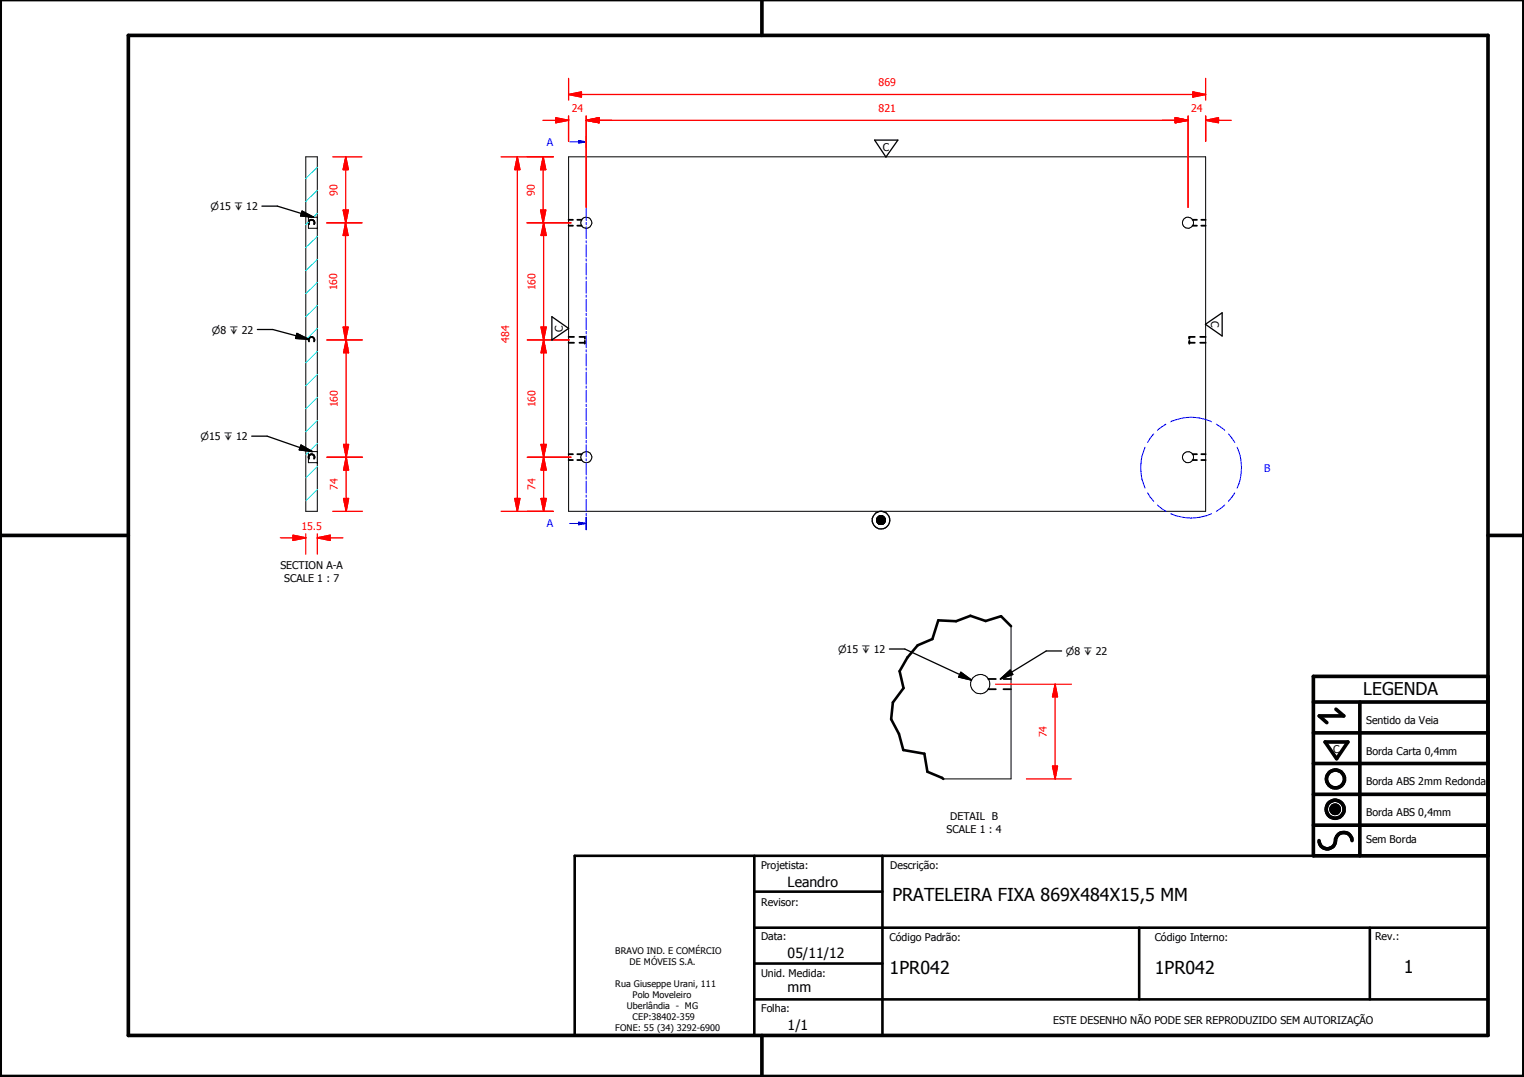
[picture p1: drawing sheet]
<svg xmlns="http://www.w3.org/2000/svg" width="297mm" height="210mm" viewBox="0 0 297 210" stroke-linecap="round" stroke-linejoin="round" font-family="sans-serif">
<g fill="none" stroke="#000" stroke-width=".35">
<path d="M60.2 43.7a.57 .57 0 0 1 .5-.9 .57 .57 0 0 1 .5 .9M110.8 42.8h.9M110.8 44h.9M112.5 42.8h.9M112.5 44h.9M232.4 42.8h.9M232.4 44h.9M234.1 42.8h.9M234.1 44h.9M60.2 66.5a.58 .58 0 0 1 .5-.8 .58 .58 0 0 1 .5 .8M110.8 65.7h1.1M110.8 66.8h1.1"/>
<path d="M112.9 65.7h1.1v.3M114 66.4v.4h-1.1M231.8 66.4v.4h1.1M232.9 65.7h-1.1v.3M233.9 65.7h1.1M233.9 66.8h1.1M60.2 89.4a.58 .58 0 0 1 .5-.9 .58 .58 0 0 1 .5 .9M110.8 88.5h.9M110.8 89.7h.9M112.5 88.5h.9M112.5 89.7h.9M232.4 88.5h.9"/>
<path d="M232.4 89.7h.9M234.1 88.5h.9M234.1 89.7h.9M192.6 132.3h1.5M192.6 134.3h1.5M195.6 132.3h1.5M195.6 134.3h1.5"/>
</g>
<g fill="#000">
<circle cx="114" cy="66.8" r=".18"/>
<circle cx="231.8" cy="66.8" r=".18"/>
</g>
<g fill="none" stroke="#000" stroke-width=".19">
<path d="M59.6 30.6h2.2v69.1h-2.2zM110.8 30.6h124.2v69.1h-124.2zM61.8 42.3h-1.7v2.2h1.7M61.8 90.2h.1M61.8 88h-1.7v2.2h1.7M170.9 101.3l1.6 .1zM170.9 101.4l1.6 .1zM170.9 101.5l1.6 .1zM170.9 101.6h1.6zM170.9 101.6l1.6 .1zM170.9 101.2l1.6 .1h-1.6zM170.9 101.2h1.6v.1z"/>
<path d="M170.9 101.1l1.6 .1zM170.9 101.7h1.6zM170.9 101.7l1.5 .1zM170.9 101l1.6 .1h-1.6zM170.9 101h1.6v.1zM171 101.8h1.4zM171 101.8l1.4 .1zM171 100.9l1.5 .1zM171 100.9h1.4zM171 101.9h1.4zM171 101.9h1.3zM171.1 101.9h1.2z"/>
<path d="M171.1 101.9l1.2 .1zM171.1 100.8l1.3 .1h-1.4zM171.1 100.8l1.3 .1zM171.2 102h1.1zM171.2 102l1 .1zM171.2 100.8h1.1zM171.2 102.1h1zM171.2 102.1h.9zM171.2 100.7l1.1 .1h-1.1zM171.2 100.7l1.1 .1zM171.3 102.1h.8zM171.3 102.1l.7 .1z"/>
<path d="M171.3 100.6l.9 .1zM171.3 100.6h.8zM171.4 102.2h.6zM171.4 100.6h.7zM171.4 102.2h.5zM171.4 100.5l.6 .1h-.6zM171.4 100.5l.6 .1zM171.4 100.5h.6zM171.5 102.2h.4zM171.5 102.2h.3zM171.5 100.5h.5zM171.5 100.5h.4z"/>
<path d="M171.6 102.2h.2zM171.6 100.5h.3zM171.6 100.5h.2zM197.1 122v29.8h-13.2M259.4 157.6l1.6 .1zM259.4 157.7l1.6 .1zM259.4 157.8l1.6 .1zM259.4 157.9h1.6v.1zM259.4 157.9l1.6 .1h-1.5zM259.4 157.6h1.6zM259.5 158h1.5zM259.5 158l1.4 .1z"/>
<path d="M259.5 157.5l1.5 .1zM259.5 158.1h1.4zM259.5 157.4l1.5 .1zM259.5 158.1l1.4 .1zM259.5 157.3l1.4 .1zM259.6 158.2h1.3zM259.6 158.2h1.2zM259.6 157.2l1.3 .1zM259.6 158.2l1.2 .1zM259.6 157.2h1.3zM259.7 158.3h1.1zM259.7 158.3l1 .1z"/>
<path d="M259.7 157.1l1.1 .1zM259.7 157.1h1.1zM259.8 158.4h.9zM259.8 158.4h.8zM259.8 157.1h1zM259.8 157.1h.9zM259.8 158.4l.8 .1zM259.8 157l.9 .1zM259.8 157h.8zM259.9 158.5h.7zM259.9 158.5h.6zM259.9 157h.7z"/>
<path d="M260 158.5h.5zM260 158.5h.4zM260 157h.6zM260.1 158.5h.3zM260.1 158.5h.2zM260.1 156.9l.4 .1zM260.1 156.9h.3zM260.1 156.9h.2z"/>
<circle cx="114.3" cy="43.4" r="1.08"/>
<circle cx="231.5" cy="43.4" r="1.08"/>
<circle cx="114.3" cy="89.1" r="1.07"/>
<circle cx="231.6" cy="89.1" r="1.07"/>
<circle cx="191" cy="133.3" r="1.89"/>
</g>
<path d="M197.1 122l-2-1.9-3 .9-3-1-2.8 1.1-3.4-.2-1.2 3.6-2.8 1.3-2 2.3-1.6 2.7 .8 3.3-2.1 2.8-.3 3.3 1.5 2.8 .9 3.2 4.1 .7 .6 3.5 3.1 1.4M112 166.8h178v35h-178zM147 173.8h25M147 166.8v35M172 166.8v35M147 194.8h143M147 180.8h143M147 187.8h25M222 180.8v14M267 180.8v14" fill="none" stroke="#000" stroke-width=".51"/>
<g fill="#000">
<path d="M170.9 101.2l1.6 .1h-1.6zM170.9 101.2h1.6v.1zM170.9 101.1l1.6 .1zM170.9 101l1.6 .1h-1.6zM170.9 101h1.6v.1zM171 100.9l1.5 .1zM171 100.9h1.4zM171.1 100.8l1.3 .1h-1.4zM171.1 100.8l1.3 .1zM171.2 100.8h1.1zM171.2 100.7l1.1 .1h-1.1zM171.2 100.7l1.1 .1z"/>
<path d="M171.3 100.6l.9 .1zM171.3 100.6h.8zM171.4 100.6h.7zM171.4 100.5l.6 .1h-.6zM171.4 100.5l.6 .1zM171.4 100.5h.6zM171.5 100.5h.5zM171.5 100.5h.4zM171.6 100.5h.3zM171.6 100.5h.2zM171.5 102.2h.3zM171.6 102.2h.2z"/>
<path d="M171.4 102.2h.5zM171.5 102.2h.4zM171.4 102.2h.6zM171.3 102.1l.7 .1zM171.2 102.1h.9zM171.3 102.1h.8zM171.2 102l1 .1zM171.2 102.1h1zM171.1 101.9l1.2 .1zM171.2 102h1.1zM171 101.9h1.3zM171.1 101.9h1.2z"/>
<path d="M171 101.8l1.4 .1zM171 101.9h1.4zM170.9 101.7l1.5 .1zM171 101.8h1.4zM170.9 101.6h1.6zM170.9 101.6l1.6 .1zM170.9 101.7h1.6zM170.9 101.3l1.6 .1zM170.9 101.4l1.6 .1zM170.9 101.5l1.6 .1zM259.4 157.6h1.6zM259.5 157.5l1.5 .1z"/>
<path d="M259.5 157.4l1.5 .1zM259.5 157.3l1.4 .1zM259.6 157.2l1.3 .1zM259.6 157.2h1.3zM259.7 157.1l1.1 .1zM259.7 157.1h1.1zM259.8 157.1h1zM259.8 157.1h.9zM259.8 157l.9 .1zM259.8 157h.8zM259.9 157h.7zM260 157h.6z"/>
<path d="M260.1 156.9l.4 .1zM260.1 156.9h.3zM260.1 156.9h.2zM260.1 158.5h.2zM260 158.5h.4zM260.1 158.5h.3zM259.9 158.5h.6zM260 158.5h.5zM259.8 158.4l.8 .1zM259.9 158.5h.7zM259.8 158.4h.8zM259.7 158.3l1 .1z"/>
<path d="M259.8 158.4h.9zM259.6 158.2l1.2 .1zM259.7 158.3h1.1zM259.6 158.2h1.2zM259.5 158.1l1.4 .1zM259.6 158.2h1.3zM259.5 158l1.4 .1zM259.5 158.1h1.4zM259.4 157.9l1.6 .1h-1.5zM259.5 158h1.5zM259.4 157.6l1.6 .1zM259.4 157.7l1.6 .1z"/>
<path d="M259.4 157.8l1.6 .1zM259.4 157.9h1.6v.1z"/>
</g>
<g fill="none" stroke="#000" stroke-width=".71">
<path d="M148.5 0v6.9M297 -.1v209.9h-297v-209.9M25 6.9h265v194.9h-265zM0 104.4h25M290 104.4h7M256 136.8h34M260.4 138.2l1.5 1.3h-4.8l1.5 1.3M265 136.8v30M290 131.8h-34v35h34M256 154.8h34M256 148.8h34M256 142.8h34"/>
<path d="M258.3 144.6h4.4l-2.2 3.3zM256 160.8h34M257.1 163.8a1.62 1.62 0 0 0 1.8 1.6 1.62 1.62 0 0 0 1.4-1.9 1.63 1.63 0 0 1 1.7-1.2 1.63 1.63 0 0 1 1.5 1.5M148.5 201.8v8"/>
<circle cx="260.2" cy="157.7" r="1.76"/>
<circle cx="260.2" cy="157.7" r=".82"/>
<circle cx="260.3" cy="151.8" r="1.76"/>
</g>
<g fill="none" stroke="#00f" stroke-width=".19">
<path d="M112.8 27.6h1.5M114.3 26.5v2.3M114.3 29.2v.4M114.3 30v2.3M114.3 32.7v.5M114.3 33.6v2.3M114.3 36.3v.4M114.3 37.1v2.3M114.3 39.8v.5M114.3 40.6v2.4M114.3 43.3v.5M114.3 44.2v2.3"/>
<path d="M114.3 46.9v.4M114.3 47.7v2.4M114.3 50.5v.4M114.3 51.3v2.3M114.3 54v.4M114.3 54.8v2.3M114.3 57.5v.5M114.3 58.3v2.4M114.3 61v.5M114.3 61.9v2.3M114.3 64.6v.5M114.3 65.4v2.4"/>
<path d="M114.3 68.2v.4M114.3 69v2.3M114.3 71.7v.4M114.3 72.5v2.4M114.3 75.2v.5M114.3 76.1v2.3M114.3 78.8v.4M114.3 79.6v2.4M114.3 82.3v.5M114.3 83.1v2.4M114.3 85.9v.4M114.3 86.7v2.3"/>
<path d="M114.3 89.4v.4M114.3 90.2v2.3M114.3 92.9v.5M114.3 93.8v2.3M114.3 96.5v.4M114.3 97.3v2.4M114.3 100v.5M114.3 100.8v2.4"/>
</g>
<path d="M114.3 26.5v2.3M114.3 100.8v2.4" fill="none" stroke="#00f" stroke-width=".3"/>
<path d="M112.8 27.4l1.5 .2-1.5 .3z" fill="#00f"/>
<path d="M111 27.6h1.8M112.8 27.4l1.5 .2-1.5 .3zM112.8 102h1.5" fill="none" stroke="#00f" stroke-width=".19"/>
<path d="M112.8 101.8l1.5 .2-1.5 .3z" fill="#00f"/>
<g fill="none" stroke="#00f" stroke-width=".19">
<path d="M223.2 87.2a9.8 9.8 0 0 0 0 7.9M223.7 96.1l1.2 1.6M224.9 84.6l-1.2 1.6M225.6 98.4l1.6 1.3M227.2 82.7l-1.6 1.2M228.2 82.2a9.4 9.4 0 0 1 7.9 0M237.1 82.7l1.6 1.2M238.7 98.4l-1.6 1.3M239.4 84.6l1.3 1.6M240.7 96.1l-1.3 1.6M241.1 87.2a9.8 9.8 0 0 1 0 7.9M111 102h1.8"/>
<path d="M112.8 101.8l1.5 .2-1.5 .3zM228.2 100.1a9.8 9.8 0 0 0 7.9 0"/>
</g>
<g fill="none" stroke="#0ff" stroke-width=".19">
<path d="M61.8 37.1l-2.2 2.2M61.8 32.6l-2.2 2.2M60.1 43.3l-.5 .5M61.8 59.5l-2.2 2.2M61.8 55l-2.2 2.2M61.8 50.5l-2.2 2.2M61.8 46.1l-2.2 2.2M61.8 41.6l-.8 .7M61.8 77.5l-2.2 2.2M61.8 73l-2.2 2.2M61.8 68.5l-2.2 2.2M61.8 64l-2.2 2.2"/>
<path d="M60.1 88.2l-.5 .4M61.8 95.4l-2.2 2.2M61.8 90.9l-2.2 2.2M61.8 86.4l-1.6 1.6M61.8 82l-2.2 2.2"/>
</g>
<path d="M108.3 23.5h2.5" fill="none" stroke="#f00" stroke-width=".25"/>
<path d="M108.3 22.9l2.5 .6-2.5 .4z" fill="#f00"/>
<path d="M108.3 22.9l2.5 .6-2.5 .4zM114.3 23.5h2.5" fill="none" stroke="#f00" stroke-width=".25"/>
<path d="M114.3 23.5l2.5-.6v1z" fill="#f00"/>
<path d="M105.8 23.5h2.5M110.8 22.6v5M114.3 23.5l2.5-.6v1zM114.3 23.5h5M114.3 22.6v17.8" fill="none" stroke="#f00" stroke-width=".25"/>
<path d="M114.3 23.5l2.5-.6v1z" fill="#f00"/>
<path d="M114.3 23.5l2.5-.6v1zM229.1 23.5h2.5" fill="none" stroke="#f00" stroke-width=".25"/>
<path d="M229.1 22.9l2.5 .6-2.5 .4z" fill="#f00"/>
<path d="M114.3 22.6v17.8M116.8 23.5h114.8M229.1 22.9l2.5 .6-2.5 .4zM231.6 22.6v17.8" fill="none" stroke="#f00" stroke-width=".25"/>
<path d="M229.1 22.9l2.5 .6-2.5 .4z" fill="#f00"/>
<path d="M229.1 22.9l2.5 .6-2.5 .4zM235 23.5h2.5" fill="none" stroke="#f00" stroke-width=".25"/>
<path d="M235 23.5l2.5-.6v1z" fill="#f00"/>
<path d="M110.8 18.4h2.5M226.5 23.5h2.6M231.6 22.6v17.8M235 23.5l2.5-.6v1zM235 22.6v5M237.5 23.5h2.5" fill="none" stroke="#f00" stroke-width=".25"/>
<path d="M110.8 18.4l2.5-.5v1z" fill="#f00"/>
<path d="M110.8 18.4l2.5-.5v1zM232.5 18.4h2.5" fill="none" stroke="#f00" stroke-width=".25"/>
<path d="M232.5 17.9l2.5 .5-2.5 .5z" fill="#f00"/>
<path d="M110.8 15.3v4.2M113.3 18.4h119.2M232.5 17.9l2.5 .5-2.5 .5zM235 15.3v4.2M105.9 30.6v2.5M110.8 22.6v5M235 22.6v5" fill="none" stroke="#f00" stroke-width=".25"/>
<path d="M105.9 30.6l.5 2.5h-1z" fill="#f00"/>
<path d="M105.9 30.6l.5 2.5h-1zM105.9 40.9v2.5" fill="none" stroke="#f00" stroke-width=".25"/>
<path d="M105.4 40.9h1l-.5 2.5z" fill="#f00"/>
<path d="M102.7 30.6h5.2M105.9 33.1v7.8M102.7 43.4h8.6M105.4 40.9h1l-.5 2.5zM106 43.4v2.5" fill="none" stroke="#f00" stroke-width=".25"/>
<path d="M106 43.4l.5 2.5h-1.1z" fill="#f00"/>
<path d="M106 43.4l.5 2.5h-1.1zM106 63.8v2.5" fill="none" stroke="#f00" stroke-width=".25"/>
<path d="M105.4 63.8h1.1l-.5 2.5z" fill="#f00"/>
<path d="M102.8 43.4h8.5M106 45.9v17.9M102.8 66.3h8.2M105.4 63.8h1.1l-.5 2.5zM106 66.3v2.4" fill="none" stroke="#f00" stroke-width=".25"/>
<path d="M106 66.3l.5 2.4h-1.1z" fill="#f00"/>
<path d="M106 66.3l.5 2.4h-1.1zM106 86.6v2.5" fill="none" stroke="#f00" stroke-width=".25"/>
<path d="M105.4 86.6h1.1l-.5 2.5z" fill="#f00"/>
<path d="M102.8 66.3h8.2M106 68.7v17.9M102.8 89.1h8.5M105.4 86.6h1.1l-.5 2.5zM106 89.1v2.5" fill="none" stroke="#f00" stroke-width=".25"/>
<path d="M106 89.1l.5 2.5h-1.1z" fill="#f00"/>
<path d="M106 89.1l.5 2.5h-1.1zM106 97.2v2.5" fill="none" stroke="#f00" stroke-width=".25"/>
<path d="M105.4 97.2h1.1l-.5 2.5z" fill="#f00"/>
<path d="M100.8 97.2v2.5M102.8 99.7h5.1M102.8 89.1h8.5M105.4 97.2h1.1l-.5 2.5zM106 91.6v5.6" fill="none" stroke="#f00" stroke-width=".25"/>
<path d="M100.3 97.2h1l-.5 2.5z" fill="#f00"/>
<path d="M100.8 30.6v2.5M100.3 97.2h1l-.5 2.5z" fill="none" stroke="#f00" stroke-width=".25"/>
<path d="M100.8 30.6l.5 2.5h-1z" fill="#f00"/>
<path d="M97.7 30.6h10.2M100.8 30.6l.5 2.5h-1zM100.8 33.1v64.1M97.7 99.7h10.2M57.1 104.8h2.5" fill="none" stroke="#f00" stroke-width=".25"/>
<g fill="none" stroke="#000" stroke-width=".25">
<path d="M170.5 27.3h4.5l-2.3 3.3zM51.1 40.2h3l7 2.1M58.9 41.1l2.2 1.2-2.5-.2zM50.2 64.2h3l7 1.9M57.9 65l2.3 1.1-2.6-.1zM107.6 61.7l3.2 2.3-3.2 2.3zM234.9 63.2l3.3-2.2v4.5zM49.1 85h3l8.8 3M58.7 86.7l2.2 1.3-2.6-.3z"/>
<circle cx="171.7" cy="101.4" r="1.72"/>
<circle cx="171.7" cy="101.4" r=".86"/>
</g>
<path d="M58.9 41.1l2.2 1.2-2.5-.2zM57.9 65l2.3 1.1-2.6-.1zM58.7 86.7l2.2 1.3-2.6-.3z" fill="#000"/>
<path d="M57.1 104.3l2.5 .5-2.5 .5z" fill="#f00"/>
<path d="M57.1 104.3l2.5 .5-2.5 .5zM61.8 104.8h2.5" fill="none" stroke="#f00" stroke-width=".25"/>
<path d="M61.8 104.8l2.5-.5v1z" fill="#f00"/>
<path d="M67.4 30.6v2.5M54.6 104.8h2.5M59.6 104.1v3.9M61.8 104.8l2.5-.5v1zM61.8 104.1v3.9M64.3 104.8h2.5" fill="none" stroke="#f00" stroke-width=".25"/>
<path d="M67.4 30.6l.5 2.5h-1z" fill="#f00"/>
<path d="M67.4 30.6l.5 2.5h-1zM67.4 40.9v2.5" fill="none" stroke="#f00" stroke-width=".25"/>
<path d="M66.9 40.9h1l-.5 2.5z" fill="#f00"/>
<path d="M64.9 30.6h5.7M67.4 33.1v7.8M63.7 43.4h6.9M66.9 40.9h1l-.5 2.5zM67.3 43.4v2.5" fill="none" stroke="#f00" stroke-width=".25"/>
<path d="M67.3 43.4l.6 2.5h-1z" fill="#f00"/>
<path d="M67.3 43.4l.6 2.5h-1zM67.3 63.8v2.5" fill="none" stroke="#f00" stroke-width=".25"/>
<path d="M66.9 63.8h1l-.6 2.5z" fill="#f00"/>
<path d="M63.7 43.4h6.8M67.3 45.9v17.9M63.7 66.3h6.8M66.9 63.8h1l-.6 2.5zM67.5 66.3v2.4" fill="none" stroke="#f00" stroke-width=".25"/>
<path d="M67.5 66.3l.4 2.4h-.9z" fill="#f00"/>
<path d="M67.5 66.3l.4 2.4h-.9zM67.5 86.6v2.5" fill="none" stroke="#f00" stroke-width=".25"/>
<path d="M67 86.6h.9l-.4 2.5z" fill="#f00"/>
<path d="M63.7 66.3h7M67.5 68.7v17.9M63.7 89.1h7M67 86.6h.9l-.4 2.5zM67.5 89.1v2.5" fill="none" stroke="#f00" stroke-width=".25"/>
<path d="M67.5 89.1l.4 2.5h-.9z" fill="#f00"/>
<path d="M67.5 89.1l.4 2.5h-.9zM67.5 97.2v2.5" fill="none" stroke="#f00" stroke-width=".25"/>
<path d="M67 97.2h.9l-.4 2.5z" fill="#f00"/>
<path d="M63.7 89.1h7M64.9 99.7h5.8M67 97.2h.9l-.4 2.5zM67.5 91.6v5.6M205.7 133.3v2.5" fill="none" stroke="#f00" stroke-width=".25"/>
<path d="M173.4 126.5h3l13 6M187.3 131l2.1 1.5-2.5-.5zM195 132.3l1.9-1.7 .5 .8zM206.9 126.9h-3l-8.9 5.4" fill="none" stroke="#000" stroke-width=".25"/>
<path d="M187.3 131l2.1 1.5-2.5-.5zM195 132.3l1.9-1.7 .5 .8z" fill="#000"/>
<path d="M205.7 133.3l.4 2.5h-1z" fill="#f00"/>
<path d="M205.7 133.3l.4 2.5h-1zM205.7 149.3v2.5" fill="none" stroke="#f00" stroke-width=".25"/>
<path d="M205.1 149.3h1l-.4 2.5z" fill="#f00"/>
<path d="M194.1 133.3h14.7M205.7 135.8v13.5M200.1 151.8h8.7M205.1 149.3h1l-.4 2.5z" fill="none" stroke="#f00" stroke-width=".25"/>
<g font-size="3.5">
<text x="173.9" y="175.7">PRATELEIRA FIXA 869X484X15,5 MM</text>
<text x="173.4" y="189.7">1PR042</text>
<text x="225.1" y="189.7">1PR042</text>
<text x="273.6" y="189.7">1</text>
</g>
<text font-size="3.4" x="265.7" y="135.4">LEGENDA</text>
<g font-size="2.7">
<text x="153.5" y="172.8">Leandro</text>
<text x="153.5" y="186.6">05/11/12</text>
<text x="153.5" y="193.4">mm</text>
<text x="153.5" y="200.8">1/1</text>
</g>
<g font-size="2.1" fill="#f00">
<text x="171.2" y="16.8">869</text>
<text x="111.5" y="21.8">24</text>
<text x="171.2" y="21.8">821</text>
<text x="232.2" y="21.8">24</text>
<text x="65.8" y="38.1" transform="rotate(-90 65.8 38.1)">90</text>
<text x="104.3" y="38.1" transform="rotate(-90 104.3 38.1)">90</text>
<text x="65.7" y="56.6" transform="rotate(-90 65.7 56.6)">160</text>
<text x="104.3" y="56.6" transform="rotate(-90 104.3 56.6)">160</text>
<text x="99.2" y="66.8" transform="rotate(-90 99.2 66.8)">484</text>
<text x="65.9" y="79.4" transform="rotate(-90 65.9 79.4)">160</text>
<text x="104.3" y="79.4" transform="rotate(-90 104.3 79.4)">160</text>
<text x="65.9" y="95.5" transform="rotate(-90 65.9 95.5)">74</text>
<text x="104.4" y="95.5" transform="rotate(-90 104.4 95.5)">74</text>
<text x="58.8" y="103.2">15.5</text>
<text x="204" y="143.7" transform="rotate(-90 204 143.7)">74</text>
</g>
<g font-size="2.1" fill="#00f">
<text x="106.5" y="28.4">A</text>
<text x="246.4" y="91.9">B</text>
<text x="106.5" y="102.8">A</text>
</g>
<g font-size="2.1">
<text x="172" y="29.5">C</text>
<text x="109.7" y="64.7" transform="rotate(-90 109.7 64.7)">C</text>
<text x="236.1" y="62.6" transform="rotate(90 236.1 62.6)">C</text>
<text x="54.6" y="111">SECTION A-A</text>
<text x="55.4" y="113.4">SCALE 1 : 7</text>
<text x="266.3" y="141.1">Sentido da Veia</text>
<text x="259.8" y="146.7">C</text>
<text x="266.3" y="147.2">Borda Carta 0,4mm</text>
<text x="266.3" y="153.1">Borda ABS 2mm Redonda</text>
<text x="185.2" y="159.8">DETAIL B</text>
<text x="266.3" y="159">Borda ABS 0,4mm</text>
<text x="184.5" y="162.3">SCALE 1 : 4</text>
<text x="266.3" y="164.4">Sem Borda</text>
<text x="148.4" y="169.3">Projetista:</text>
<text x="173.5" y="169.5">Descrição:</text>
<text x="148.4" y="176.6">Revisor:</text>
<text x="148.4" y="183.2">Data:</text>
<text x="173.4" y="183.3">Código Padrão:</text>
<text x="225.1" y="183.3">Código Interno:</text>
<text x="268" y="183.2">Rev.:</text>
<text x="148.4" y="190.5">Unid. Medida:</text>
<text x="148.4" y="197.2">Folha:</text>
<text x="205.3" y="199.5">ESTE DESENHO NÃO PODE SER REPRODUZIDO SEM AUTORIZAÇÃO</text>
</g>
<g font-size="1.9">
<text x="41.1" y="41">⌀15 ↧ 12</text>
<text x="41.3" y="65">⌀8 ↧ 22</text>
<text x="39.1" y="85.8">⌀15 ↧ 12</text>
<text x="163.4" y="127.3">⌀15 ↧ 12</text>
<text x="207.7" y="127.6">⌀8 ↧ 22</text>
</g>
<g font-size="1.8">
<text x="119.9" y="186">BRAVO IND. E COMÉRCIO</text>
<text x="122.7" y="188.1">DE MÓVEIS S.A.</text>
<text x="119.9" y="192.4">Rua Giuseppe Urani, 111</text>
<text x="122.2" y="196.7">Uberlândia - MG</text>
<text x="123.3" y="194.6">Polo Moveleiro</text>
<text x="119.9" y="201">FONE: 55 (34) 3292-6900</text>
<text x="123.3" y="198.8">CEP:38402-359</text>
</g>
</svg>
